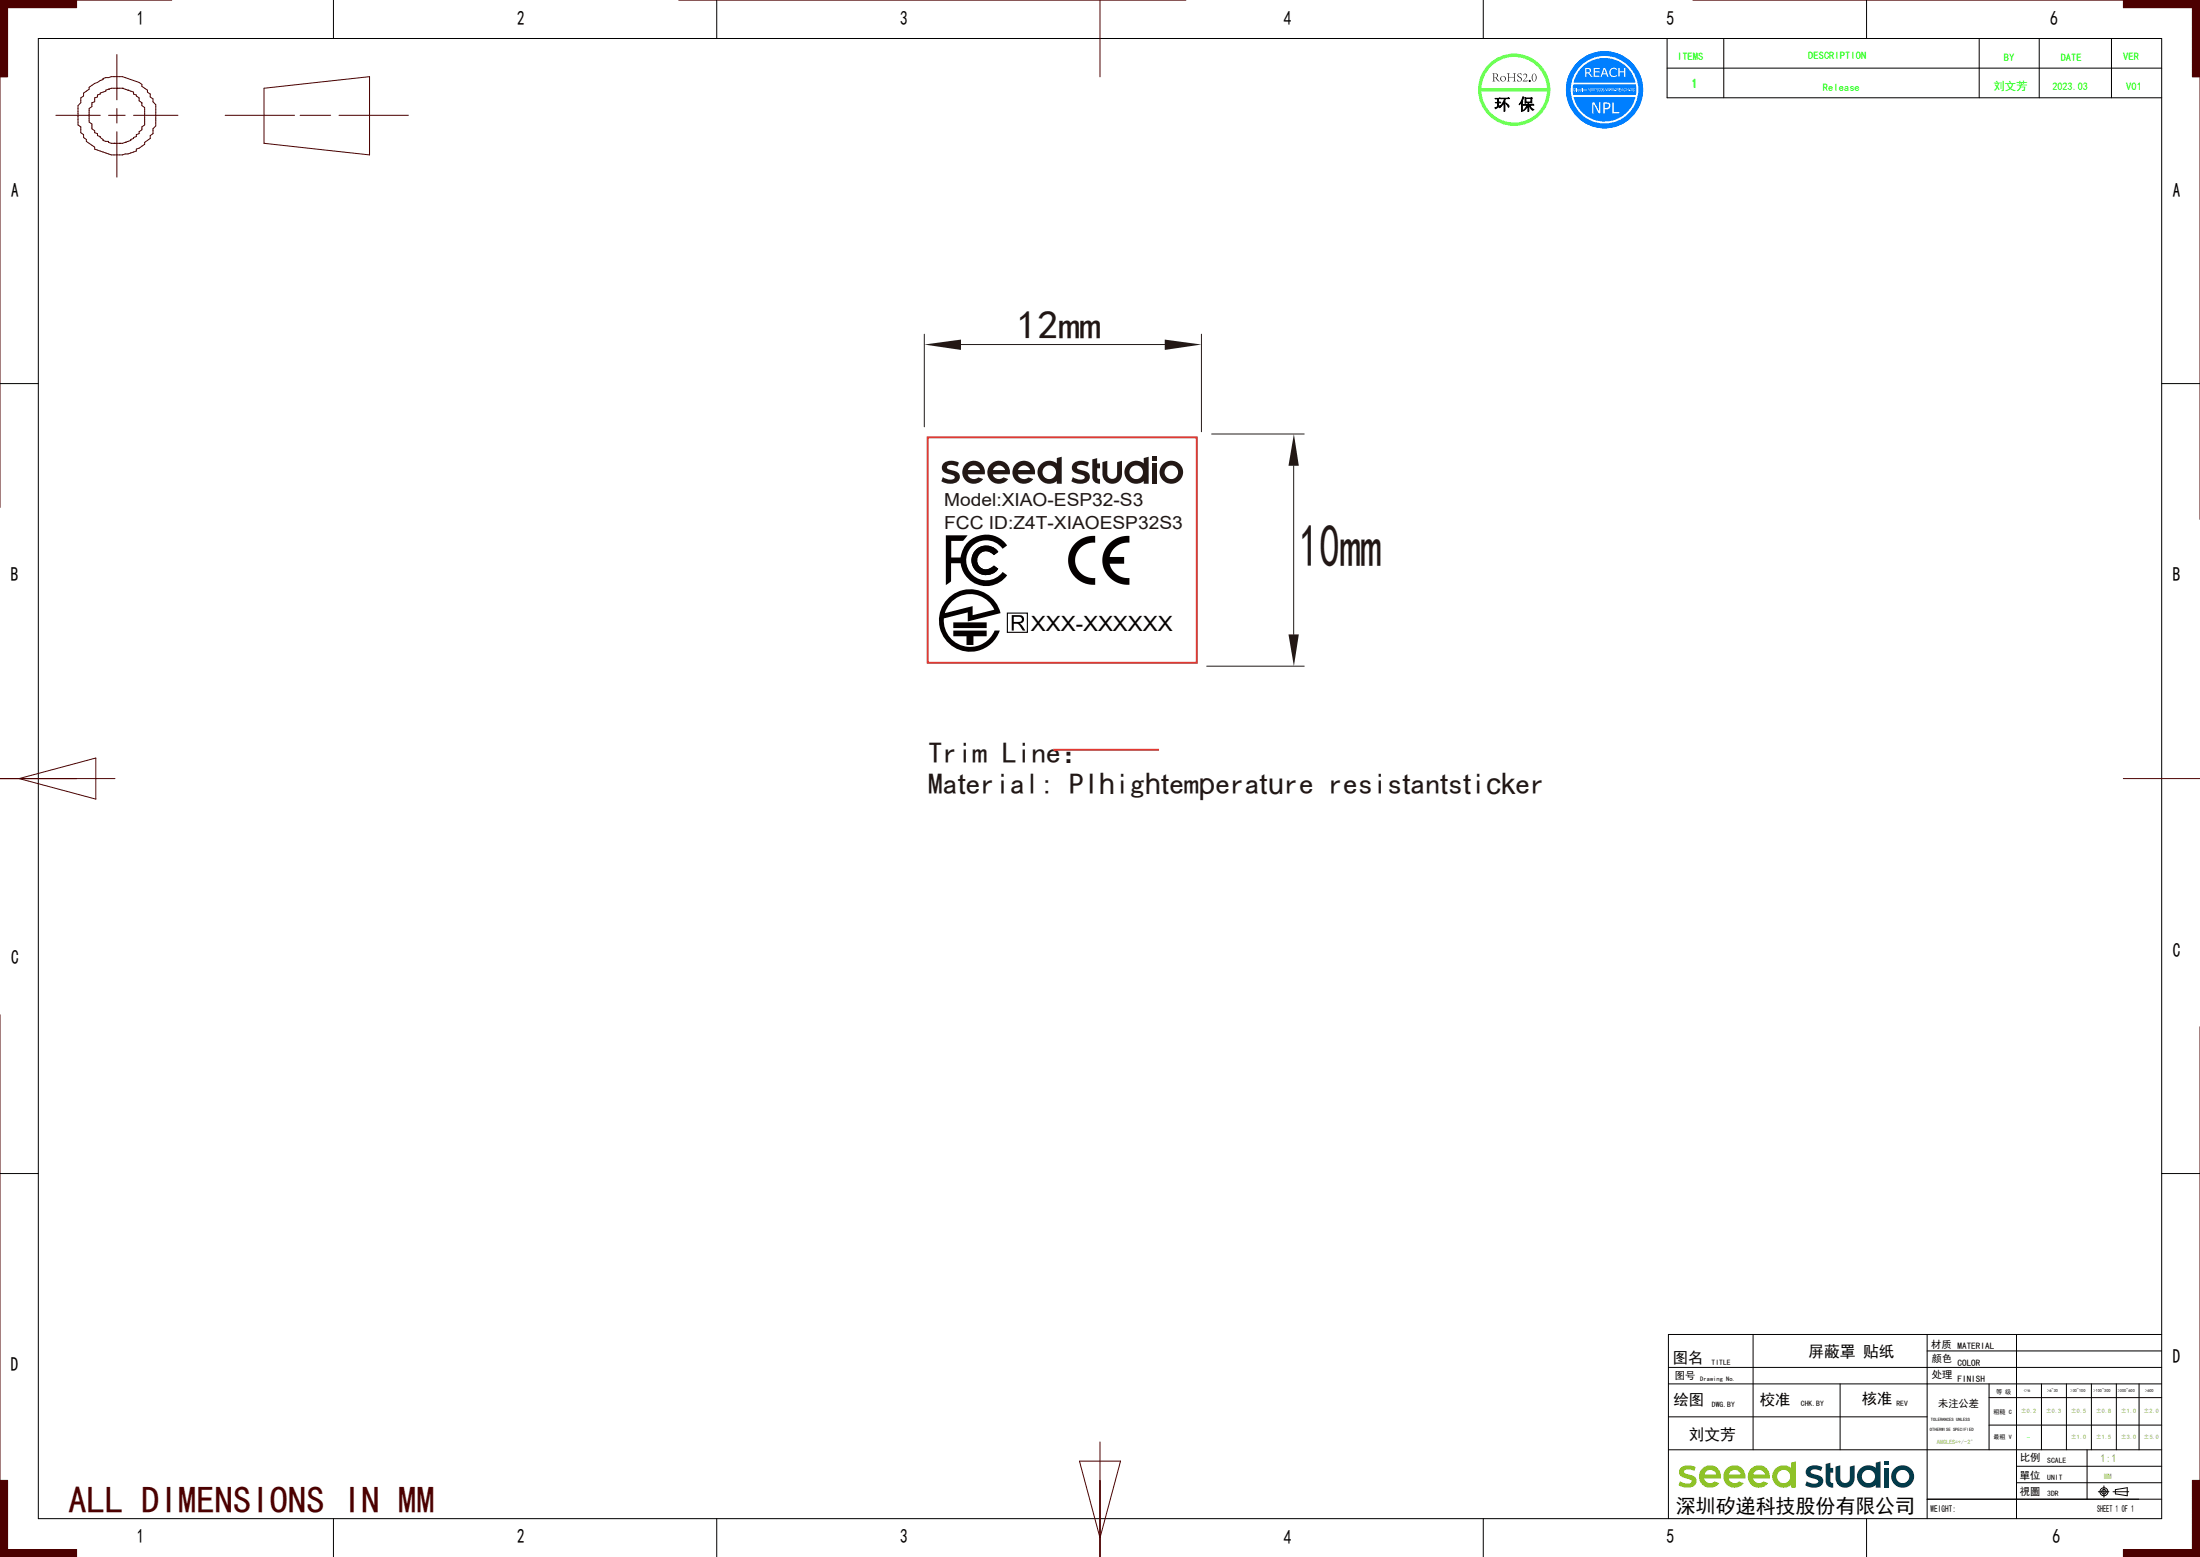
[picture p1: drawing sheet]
<svg xmlns="http://www.w3.org/2000/svg" width="98mm" height="69mm" viewBox="0 0 98 69" stroke-linecap="round" stroke-linejoin="round" font-family="sans-serif">
<path d="M46.8 33.3h4.6" fill="none" stroke="#e43932" stroke-width=".09"/>
<path d="M41 14.8v4.1M41.9 15.3h9.9M53.3 14.8v4.4" fill="none" stroke="#231815" stroke-width=".04"/>
<g fill="#231815">
<path d="M51.7 15.1l1.6 .2-1.6 .2z"/>
<path d="M41 15.3l1.7-.2v.4z"/>
</g>
<path d="M53.8 19.3h4.1M53.6 29.6h4.3M57.4 20.7v7.4" fill="none" stroke="#231815" stroke-width=".04"/>
<g fill="#231815">
<path d="M57.2 28.1h.4l-.2 1.5z"/>
<path d="M57.4 19.3l.2 1.4h-.4z"/>
</g>
<path d="M41.2 19.4h11.9v10h-11.9z" fill="none" stroke="#e43932" stroke-width=".09"/>
<g fill="#040000">
<path d="M43.3 24.4a.66 .66 0 0 1 1 .1l-.2 .1-.2-.1a.4 .4 0 0 0-.5 .3 .4 .4 0 0 0 .5 .4l.2-.1 .2 .1a.65 .65 0 0 1-1 .1 .65 .65 0 0 1 0-.9z"/>
<path d="M42 23.7h.9l-.2 .3h-.5v.7h.4a1.14 1.14 0 0 1 .9-.9 1.14 1.14 0 0 1 1.2 .4l-.2 .1a.89 .89 0 0 0-1.3-.1 .89 .89 0 0 0 0 1.3 .89 .89 0 0 0 1.3-.1l.2 .1a1.14 1.14 0 0 1-1.2 .5 1.14 1.14 0 0 1-.9-1h-.4v.8l-.2 .2z"/>
</g>
<path d="M49.3 24.1l.4-.3h.4v.3l-.5 .1-.4 .5h.7v.3h-.7l.4 .5 .5 .1v.3l-.6-.1-.5-.5-.1-.6zM47.7 24.1l.4-.3h.5v.3h-.3l-.3 .2-.2 .3-.1 .3 .1 .3 .2 .2 .3 .2h.3v.3l-.7-.1-.4-.5-.1-.6z" fill-rule="evenodd" fill="#040000"/>
<g fill="#231815">
<path d="M41.8 20.6a.6 .6 0 0 1 .8-.1l-.1 .2a.32 .32 0 0 0-.5 0l.5 .3 .1 .2a.48 .48 0 0 1-.8 .1v-.1a.36 .36 0 0 0 .6 0l-.5-.3-.1-.2z"/>
<path d="M48.5 20.4l.2-.1v.3h.1v.2h-.1v.3l.1 .1v.3l-.3-.2z"/>
<path d="M48.9 20.5l.2-.1v.6l.1 .2h.2h.1l.1-.2v-.5l.2-.1v.6a.43 .43 0 0 1-.4 .5 .43 .43 0 0 1-.5-.5z"/>
<path d="M47.6 20.6a.6 .6 0 0 1 .7-.1v.2a.32 .32 0 0 0-.5 0l.5 .3 .1 .2a.48 .48 0 0 1-.8 .1v-.1a.36 .36 0 0 0 .5 0l-.4-.3-.1-.2z"/>
<path d="M51.1 20.6h.3v.9h-.3z"/>
<path d="M51.1 20.3h.3v.1h-.3z"/>
<path d="M43 20.7l.2-.1 .3 .3h-.5zM42.8 20.7a.51 .51 0 0 0 .1 .7 .51 .51 0 0 0 .7-.1l-.2-.1-.2 .1-.2-.1v-.2h.7a.5 .5 0 0 0-.3-.5 .5 .5 0 0 0-.6 .2z"/>
<path d="M44.1 20.7l.2-.1 .3 .3h-.5zM43.9 20.7a.51 .51 0 0 0 .1 .7 .51 .51 0 0 0 .7-.1l-.2-.1-.2 .1-.2-.1v-.2h.7a.5 .5 0 0 0-.3-.5 .5 .5 0 0 0-.6 .2z"/>
<path d="M45.3 20.7l.2-.1 .2 .3h-.5zM45 20.7a.51 .51 0 0 0 .2 .7 .51 .51 0 0 0 .7-.1l-.3-.1-.1 .1-.2-.1-.1-.2h.7a.5 .5 0 0 0-.3-.5 .5 .5 0 0 0-.6 .2z"/>
<path d="M46.3 20.9a.3 .3 0 0 1 .6 0 .3 .3 0 0 1-.6 0zM46.2 20.6a.52 .52 0 0 0 0 .7 .52 .52 0 0 0 .7 0v.2h.2v-1.2h-.2v.3a.54 .54 0 0 0-.7 0z"/>
<path d="M51.7 20.9a.3 .3 0 0 1 .6 0 .3 .3 0 0 1-.6 0zM51.5 20.9a.52 .52 0 0 0 1 0 .52 .52 0 0 0-1 0z"/>
<path d="M50.1 20.9a.3 .3 0 0 1 .6 0 .3 .3 0 0 1-.6 0zM50.1 20.6a.52 .52 0 0 0 0 .7 .52 .52 0 0 0 .7 0v.2h.2v-1.2h-.2v.3a.54 .54 0 0 0-.7 0z"/>
</g>
<g fill="none" stroke="#000" stroke-width=".04">
<path d="M0 17h1.7M1.7 1.7h94.2v65.7h-94.2zM14.8 0v1.7M31.8 0v1.7M65.8 0v1.7M74 1.7v2.6h21.9M74 3h21.9M76.5 1.7v2.6M82.8 0v1.7M87.8 1.7v2.6M90.5 1.7v2.6M93.7 1.7v2.6"/>
<path d="M95.9 17h1.7M0 52.1h1.7M77.8 59.2v5.1M85.5 59.9h10.4M85.5 59.2v8.2M89.5 59.2v8.2M95.9 52.1h1.7M95.9 59.2h-21.9v8.2M14.8 67.4v1.7M31.8 67.4v1.7M65.8 67.4v1.7M74 64.3h21.9"/>
<path d="M74 60.7h21.9M74 61.4h21.9M74 62.9h11.5M81.7 61.4v2.9M82.8 67.4v1.7M85.5 66.5h10.4M88.3 62h7.6M88.3 63.2h7.6M88.3 61.4v2.9M89.5 65.8h6.4M89.5 65h6.4M90.6 61.4v2.9"/>
<path d="M91.7 61.4v2.9M92.6 64.3v2.2M92.8 61.4v2.9M93.1 66.2h.5M93.4 65.9v.5M93.8 66.2h.7M93.9 66.1l.5-.1v.4l-.5-.1zM93.9 61.4v2.9M94.9 61.4v2.9"/>
<circle cx="67.9" cy="3.6" r=".03"/>
<circle cx="93.4" cy="66.2" r=".18"/>
<circle cx="93.4" cy="66.2" r=".1"/>
</g>
<path d="M0 0v68.1M48.8 0v3.4M97.6 0h-97.6M0 34.5h3.4M97.6 34.5h-3.4M48.8 65.7v3.4M97.6 68.1v-68.1" fill="none" stroke="#4c0000" stroke-width=".04" stroke-dasharray="22.5 22.5"/>
<g fill="none" stroke="#4c0000" stroke-width=".04">
<path d="M0 3.4h.3M0 3.3h.3M0 3.2h.3M0 3.1h.3M0 3h.3M0 2.9h.3M0 2.8h.3M0 2.7h.3M0 2.6h.3M0 2.5h.3M0 2.4h.3M0 2.3h.3"/>
<path d="M0 2.2h.3M0 2.1h.3M0 2h.3M0 1.9h.3M0 1.8h.3M0 1.7h.3M0 1.6h.3M0 1.5h.3M0 1.4h.3M0 1.3h.3M0 1.2h.3M0 1.1h.3"/>
<path d="M0 1h.3M0 .9h.3M0 .8h.3M0 .7h.3M0 .6h.3M0 .5h.3M0 .4h.3M0 .3h3.4M0 .2h3.4M0 .1h3.4M0 0h3.4M2.5 5.1h1.9"/>
<path d="M4 5.4l.3 .6M4 4.8v.6M4.3 6l.3 .2 .3 .2 .7-.1M4.7 3.4h.1a1.57 1.57 0 0 1 1.7 .7l.4 .5v1l-.1 .1v.2l-.1 .1M4.7 3.4l-.3 .2a1.15 1.15 0 0 0-.7 .7h-.1v.3l-.1 .1v.8l.1 .1v.3l.2 .3a1.78 1.78 0 0 0 2.3 .5v-.1M4.7 4l-.5 .3v.2l-.1 .1v.1l-.1 .1M4.8 5.1h.8M4.8 4h.1M4.8 4h-.1M5.1 6.4h.1M5.2 3.9h.1M5.2 2.4v2"/>
<path d="M5.2 4.8v.7M5.2 5.8v2.1M5.3 6.4h.1M5.4 3.9l.5 .2 .5 .7v.7l-.3 .6-.5 .2M5.4 3.9h.1M5.4 3.9l-.6 .1M5.6 6.3h.1M5.7 4h.1M5.9 5.1h2M6.7 6v.1l-.3 .3-.3 .2M10 5.1h3.1M11.7 3.9l4.7-.5v3.5l-4.7-.5z"/>
<path d="M13.3 5.1h1.4M15 5.1h3.1M94.2 .3h3.4M94.2 .2h3.4M94.2 .1h3.4M94.2 0h3.4M97.3 3.4h.3M97.3 3.3h.3M97.3 3.2h.3M97.3 3.1h.3M97.3 3h.3M97.3 2.9h.3"/>
<path d="M97.3 2.8h.3M97.3 2.7h.3M97.3 2.6h.3M97.3 2.5h.3M97.3 2.4h.3M97.3 2.3h.3M97.3 2.2h.3M97.3 2.1h.3M97.3 2h.3M97.3 1.9h.3M97.3 1.8h.3M97.3 1.7h.3"/>
<path d="M97.3 1.6h.3M97.3 1.5h.3M97.3 1.4h.3M97.3 1.3h.3M97.3 1.2h.3M97.3 1.1h.3M97.3 1h.3M97.3 .9h.3M97.3 .8h.3M97.3 .7h.3M97.3 .6h.3M97.3 .5h.3"/>
<path d="M97.3 .4h.3M0 34.5h5.1M.9 34.5l3.4-.9v1.9zM0 69.1h3.4M0 69h3.4M0 68.9h3.4M0 68.8h3.4M0 68.7h3.4M0 68.7h.3M0 68.6h.3M0 68.5h.3M0 68.4h.3"/>
<path d="M0 68.3h.3M0 68.2h.3M0 68.1h.3M0 68h.3M0 67.9h.3M0 67.8h.3M0 67.7h.3M0 67.6h.3M0 67.5h.3M0 67.4h.3M0 67.3h.3M0 67.2h.3"/>
<path d="M0 67.1h.3M0 67h.3M0 66.9h.3M0 66.8h.3M0 66.7h.3M0 66.6h.3M0 66.5h.3M0 66.4h.3M0 66.3h.3M0 66.2h.3M0 66.1h.3M0 66h.3"/>
<path d="M0 65.9h.3M0 65.8h.3M0 65.7h.3M47.9 64.8h1.8l-.9 3.4zM48.8 64v5.1M94.2 69.1h3.4M94.2 69h3.4M94.2 68.9h3.4M94.2 68.8h3.4M94.2 68.7h3.4M97.3 68.7h.3M97.3 68.6h.3"/>
<path d="M97.3 68.5h.3M97.3 68.4h.3M97.3 68.3h.3M97.3 68.2h.3M97.3 68.1h.3M97.3 68h.3M97.3 67.9h.3M97.3 67.8h.3M97.3 67.7h.3M97.3 67.6h.3M97.3 67.5h.3M97.3 67.4h.3"/>
<path d="M97.3 67.3h.3M97.3 67.2h.3M97.3 67.1h.3M97.3 67h.3M97.3 66.9h.3M97.3 66.8h.3M97.3 66.7h.3M97.3 66.6h.3M97.3 66.5h.3M97.3 66.4h.3M97.3 66.3h.3M97.3 66.2h.3"/>
<path d="M97.3 66.1h.3M97.3 66h.3M97.3 65.9h.3M97.3 65.8h.3M97.3 65.7h.3"/>
</g>
<g fill="#000">
<path d="M66.9 3.3h.1v.1h.2l-.1-.1h.2v.3h-.2l.1-.2h-.2v.2h-.1zM67.4 3.3h.1h-.1l.1 .2-.1 .1-.1-.1 .1 .1 .1-.1zM67.6 3.3l.2 .1-.2 .2 .2-.1v.1h-.2l.1-.2z"/>
<path d="M66.3 3.3v.1h.1v-.1zM66.2 3.3h.2v.1l.2 .2-.3-.1 .1 .1h-.2z"/>
<path d="M66.6 3.4v.2h.2v-.2zM66.6 3.4h.2v.2h-.2z"/>
<path d="M68 3.3l.1 .3 .1-.3zM68 3.3h.1a.2 .2 0 0 1 0 .3h-.1z"/>
<circle cx="67.9" cy="3.6" r=".03"/>
</g>
<path d="M65.8 4.1h2.9a1.46 1.46 0 0 1-1.5 1.3 1.46 1.46 0 0 1-1.4-1.3zM66 3.1a1.45 1.45 0 0 1 1.6-.5 1.45 1.45 0 0 1 1.1 1.3h-2.9v-.4zM65.6 4a1.61 1.61 0 0 0 3.2 0 1.61 1.61 0 0 0-3.2 0z" fill="#68ff4a"/>
<path d="M66.4 4.4h.2h-.1v.1l.1 .1h-.1v.1h.1l-.2 .1 .1-.1v-.1l-.1-.1h.1v-.1zM66.6 4.4h.4h-.2v.5v-.4l-.3 .3 .3-.4zM66.8 4.6l.2 .2zM67.6 4.3l-.1 .7v-.5l-.1 .1zM67.7 4.3l.3 .1v.2l-.1-.1v.1h.1l.1 .1h-.2l.2 .2-.2-.2v.2l-.1-.2-.2 .2 .2-.2-.2-.1h.2v-.1l-.1 .1zM67.7 4.4h.2v.1h-.2z" fill="none" stroke="#000" stroke-width=".04"/>
<g fill="#000">
<path d="M66.8 4.6l.2 .2zM66.6 4.4h.4h-.2v.5v-.4l-.3 .3 .3-.4zM66.4 4.4h.2h-.1v.1l.1 .1h-.1v.1h.1l-.2 .1 .1-.1v-.1l-.1-.1h.1v-.1z"/>
<path d="M67.7 4.4v.1h.2v-.1zM67.7 4.3l.3 .1v.2l-.1-.1v.1h.1l.1 .1h-.2l.2 .2-.2-.2v.2l-.1-.2-.2 .2 .2-.2-.2-.1h.2v-.1l-.1 .1zM67.6 4.3l-.1 .7v-.5l-.1 .1z"/>
</g>
<circle cx="71.2" cy="4" r="1.71" fill="#007fff"/>
<g fill="#fff">
<path d="M69.9 3.9l.1 .1z"/>
<path d="M70 3.9v.1z"/>
<path d="M70 4h.1z"/>
<path d="M70.2 3.9v.1z"/>
<path d="M70.2 3.9l.1 .1z"/>
<path d="M70.3 3.9v.1v-.1v.1z"/>
<path d="M70.5 3.9v.1z"/>
<path d="M70.6 3.9v.1z"/>
<path d="M70.7 3.9h.1v.1z"/>
<path d="M70.9 3.9l-.1 .1z"/>
<path d="M70.9 3.9v.1z"/>
<path d="M71.3 3.9v.1l.1-.1v.1l-.1-.1v.1z"/>
<path d="M71.4 3.9v.1l.1-.1v.1v-.1l-.1 .1z"/>
<path d="M71.6 3.9v.1l.1-.1v.1l-.1-.1v.1z"/>
<path d="M71.9 3.9v.1z"/>
<path d="M72.2 3.9h.1v.1h-.1z"/>
<path d="M72.3 3.9h.1l-.1 .1h.1z"/>
<path d="M72.5 3.9v.1z"/>
<path d="M70.7 4.5h.1l.2 .4v-.4v.5l-.3-.4v.4z"/>
<path d="M71.6 4.5v.5h.3h-.3z"/>
<path d="M70.7 3h.3l-.2 .1v.1h.2h-.2v.2h.2h-.3z"/>
<path d="M71.5 3.1l.2-.1 .1 .1a.16 .16 0 0 0-.3 0 .16 .16 0 0 0 0 .2 .16 .16 0 0 0 .3 0 .19 .19 0 0 1-.3 .1 .19 .19 0 0 1 0-.3z"/>
<path d="M71.8 3l.1 .2h.2v-.2v.4v-.2h-.2l-.1 .2z"/>
<path d="M69.8 3.9l.1 .1zM69.8 3.9v.1h.1v-.1z"/>
<path d="M70.7 3.9v.1zM70.6 4a.1 .1 0 0 0 .2 0 .1 .1 0 0 0-.2 0z"/>
<path d="M71 3.9v.1zM70.9 4a.1 .1 0 0 0 .2 0 .1 .1 0 0 0-.2 0z"/>
<path d="M71.1 3.9v.1zM71 4a.1 .1 0 0 0 .2 0 .1 .1 0 0 0-.2 0z"/>
<path d="M71.1 4a.05 .05 0 0 1 .1 0 .05 .05 0 0 1-.1 0zM71.1 3.9l.1 .1z"/>
<path d="M71.8 3.9v.1zM71.7 3.9v.1h.1z"/>
<path d="M72 3.9v.1zM72 3.9l-.1 .1h.2z"/>
<path d="M69.8 3.7h2.8v.5h-2.8zM69.8 4.3h2.8a1.41 1.41 0 0 1-1.4 1.1 1.41 1.41 0 0 1-1.4-1.1zM70.2 3a1.41 1.41 0 0 1 2.4 .7h-2.8zM69.7 4a1.5 1.5 0 0 0 3 0 1.5 1.5 0 0 0-3 0z"/>
<path d="M71.2 4.6h.1a.11 .11 0 0 1 .1 .1 .11 .11 0 0 1-.2 .1zM71.2 4.5v.5v-.2a.16 .16 0 0 0 .3-.1 .16 .16 0 0 0-.2-.2z"/>
<path d="M70.4 3.1h.1v.1h-.1zM70.4 3v.4v-.1l.3 .1-.2-.2 .1-.2z"/>
<path d="M71.2 3.1l.1 .2h-.2zM71.2 3l-.2 .4 .1-.1h.2l.1 .1-.2-.4z"/>
<circle cx="70.1" cy="4" r=".04"/>
<circle cx="72.1" cy="4" r=".05"/>
</g>
<g fill="#8dc21f">
<path d="M74.6 65.2a.58 .58 0 0 1 .7-.1l-.1 .2a.31 .31 0 0 0-.5 0l.5 .2 .1 .2a.47 .47 0 0 1-.8 .2l.1-.2a.35 .35 0 0 0 .5 0l-.5-.2-.1-.2z"/>
<path d="M75.7 65.3l.2-.1 .3 .2h-.5zM75.5 65.2a.5 .5 0 0 0 .1 .7 .5 .5 0 0 0 .7-.1l-.2-.1-.2 .1-.2-.1-.1-.1h.8a.49 .49 0 0 0-.3-.6 .49 .49 0 0 0-.6 .2z"/>
<path d="M76.8 65.3l.2-.1 .3 .2h-.6zM76.6 65.2a.5 .5 0 0 0 .1 .7 .5 .5 0 0 0 .7-.1l-.2-.1-.2 .1-.2-.1-.1-.1h.8a.49 .49 0 0 0-.4-.6 .49 .49 0 0 0-.5 .2z"/>
<path d="M77.9 65.3l.2-.1 .2 .2h-.5zM77.6 65.2a.5 .5 0 0 0 .2 .7 .5 .5 0 0 0 .7-.1l-.2-.1-.2 .1-.2-.1-.1-.1h.7a.49 .49 0 0 0-.3-.6 .49 .49 0 0 0-.6 .2z"/>
<path d="M78.9 65.5a.3 .3 0 0 1 .6 0 .3 .3 0 0 1-.6 0zM78.8 65.2a.5 .5 0 0 0 0 .6 .5 .5 0 0 0 .7 .1v.1h.2v-1.2l-.2 .1v.2a.52 .52 0 0 0-.7 .1z"/>
</g>
<g fill="#003a4a">
<path d="M81 64.9h.2v.2h.2v.2h-.2v.4l.2 .1v.2l-.3-.1z"/>
<path d="M81.5 65.1l.2-.1v.6v.1l.2 .1 .1-.1 .1-.1v-.5l.2-.1v.6a.42 .42 0 0 1-.4 .4 .42 .42 0 0 1-.4-.4z"/>
<path d="M80.2 65.2a.58 .58 0 0 1 .7-.1l-.1 .2a.31 .31 0 0 0-.4 0l.4 .2 .1 .2a.47 .47 0 0 1-.8 .2l.1-.2a.35 .35 0 0 0 .5 0l-.5-.2-.1-.2z"/>
<path d="M83.6 65.1h.2v.9h-.2z"/>
<path d="M83.6 64.8h.2v.2h-.2z"/>
<path d="M84.2 65.5a.29 .29 0 0 1 .5 0 .29 .29 0 0 1-.5 0zM83.9 65.5a.55 .55 0 0 0 1.1 0 .55 .55 0 0 0-1.1 0z"/>
<path d="M82.6 65.5a.3 .3 0 0 1 .6 0 .3 .3 0 0 1-.6 0zM82.6 65.2a.5 .5 0 0 0 0 .6 .5 .5 0 0 0 .7 .1v.1h.2v-1.2l-.2 .1v.2a.52 .52 0 0 0-.7 .1z"/>
</g>
<path d="M44.7 27.2h.9v.9h-.9z" fill="none" stroke="#030000" stroke-width=".05"/>
<path d="M45 27.4v.2h.2a.12 .12 0 0 0 .2-.1 .12 .12 0 0 0-.2-.1zM44.9 27.3h.4a.18 .18 0 0 1 .1 .2 .18 .18 0 0 1-.1 .2l.2 .3h-.1l-.3-.3h-.1v.3h-.1z" fill="#030000"/>
<path d="M42.2 26.8l-.3 .4 1.3-.3v.4l.9-.3a1.17 1.17 0 0 0-1.9-.2zM42 26.6a1.39 1.39 0 0 1 1.4-.4 1.39 1.39 0 0 1 1 1l-1.4 .4v-.4l-1.1 .2a1.17 1.17 0 0 0 .9 1.3 1.17 1.17 0 0 0 1.3-.7h.3a1.39 1.39 0 0 1-2 .7 1.39 1.39 0 0 1-.4-2.1zM42.3 28h1.5v.2h-.6v.4h-.3v-.4h-.6zM42.3 27.6h1.5v.3h-1.5z" fill-rule="evenodd" fill="#040000"/>
<text font-size="2.7" fill="#221614" x="57.6" y="25.1">10mm</text>
<text font-size="1.8" fill="#221614" x="45.1" y="15">12mm</text>
<text font-size="1.7" fill="#4c0000" x="3" y="67.1">ALL DIMENSIONS IN MM</text>
<g font-size="1.3" fill="#221614">
<text x="41.2" y="33.8">Trim Line：</text>
<text x="41.2" y="35.2">Material: PIhightemperature resistantsticker</text>
</g>
<g font-size=".9">
<text x="6.1" y="1.1">1</text>
<text x="22.9" y="1.1">2</text>
<text x="40" y="1.1">3</text>
<text x="57" y="1.1">4</text>
<text x="74" y="1.1">5</text>
<text x="91" y="1.1">6</text>
<text x=".5" y="8.8">A</text>
<text x="96.4" y="8.8">A</text>
<text x=".5" y="25.8">B</text>
<text x="96.4" y="25.8">B</text>
<text x=".5" y="42.8">C</text>
<text x="96.4" y="42.4">C</text>
<text x=".5" y="60.8">D</text>
<text x="96.4" y="60.5">D</text>
<text x="6.1" y="68.5">1</text>
<text x="22.9" y="68.5">2</text>
<text x="40" y="68.5">3</text>
<text x="57" y="68.5">4</text>
<text x="74" y="68.5">5</text>
<text x="74.4" y="67.1">深圳矽递科技股份有限公司</text>
<text x="91.1" y="68.5">6</text>
</g>
<text font-size=".9" fill="#030000" x="45.8" y="28">XXX-XXXXXX</text>
<g font-size=".8" fill="#221614">
<text x="41.9" y="22.4">Model:XIAO-ESP32-S3</text>
<text x="41.9" y="23.5">FCC ID:Z4T-XIAOESP32S3</text>
</g>
<g font-size=".7">
<text x="74.2" y="60.5">图名</text>
<text x="74.3" y="62.3">绘图</text>
<text x="75" y="63.9">刘文芳</text>
<text x="78.1" y="62.3">校准</text>
<text x="80.3" y="60.2">屏蔽罩 贴纸</text>
<text x="82.6" y="62.3">核准</text>
</g>
<text font-size=".6" fill="#0f0" x="75.1" y="3.9">1</text>
<g font-size=".5" fill="#0f0">
<text x="74.4" y="2.7">ITEMS</text>
<text x="80.3" y="2.6">DESCRIPTION</text>
<text x="80.9" y="4">Release</text>
<text x="88.5" y="4">刘文芳</text>
<text x="88.9" y="2.7">BY</text>
<text x="91.1" y="4">2023.03</text>
<text x="91.5" y="2.7">DATE</text>
<text x="94.2" y="2.7">VER</text>
<text x="94.4" y="4">V01</text>
</g>
<g font-size=".5">
<text x="85.7" y="59.8">材质 MATERIAL</text>
<text x="74.3" y="61.2">图号</text>
<text x="85.7" y="61.1">处理</text>
<text x="85.7" y="60.4">颜色</text>
<text x="86" y="62.4">未注公差</text>
<text x="89.7" y="65.6">單位</text>
<text x="89.7" y="64.8">比例</text>
<text x="89.7" y="66.3">視圖</text>
</g>
<text font-size=".5" fill="#85bb43" x="93.2" y="64.8">1:1</text>
<g font-size=".4">
<text x="86.9" y="60.6">COLOR</text>
<text x="86.9" y="61.3">FINISH</text>
<text x="85.7" y="67.1">WEIGHT:</text>
<text x="93.1" y="67.1">SHEET 1 OF 1</text>
</g>
<g font-size=".3">
<text x="75.5" y="61.3">Drawing No.</text>
<text x="76" y="60.6">TITLE</text>
<text x="76" y="62.4">DWG.BY</text>
<text x="79.9" y="62.4">CHK.BY</text>
<text x="84.2" y="62.4">REV</text>
<text x="88.5" y="62.7">粗糙 C</text>
<text x="88.5" y="63.8">最粗 V</text>
<text x="88.6" y="61.8">等 级</text>
<text x="90.9" y="65.6">UNIT</text>
<text x="90.9" y="64.9">SCALE</text>
<text x="90.9" y="66.4">3DR</text>
</g>
<g font-size=".3" fill="#85bb43">
<text x="86" y="64">ANGLES=+/-2°</text>
<text x="89.7" y="62.7">±0.2</text>
<text x="90.8" y="62.7">±0.3</text>
<text x="91.9" y="62.7">±0.5</text>
<text x="91.9" y="63.8">±1.0</text>
<text x="93" y="62.7">±0.8</text>
<text x="93" y="63.8">±1.5</text>
<text x="93.4" y="65.6">MM</text>
<text x="94.1" y="62.7">±1.0</text>
<text x="94.1" y="63.8">±3.0</text>
<text x="95.1" y="62.7">±2.0</text>
<text x="95.1" y="63.8">±5.0</text>
</g>
<text font-size=".3" fill="#0f0" x="89.9" y="63.9">-</text>
<g font-size=".2">
<text x="85.7" y="63.5">OTHERWISE SPECIFIED</text>
<text x="85.7" y="63">TOLERANCES UNLESS</text>
</g>
</svg>
